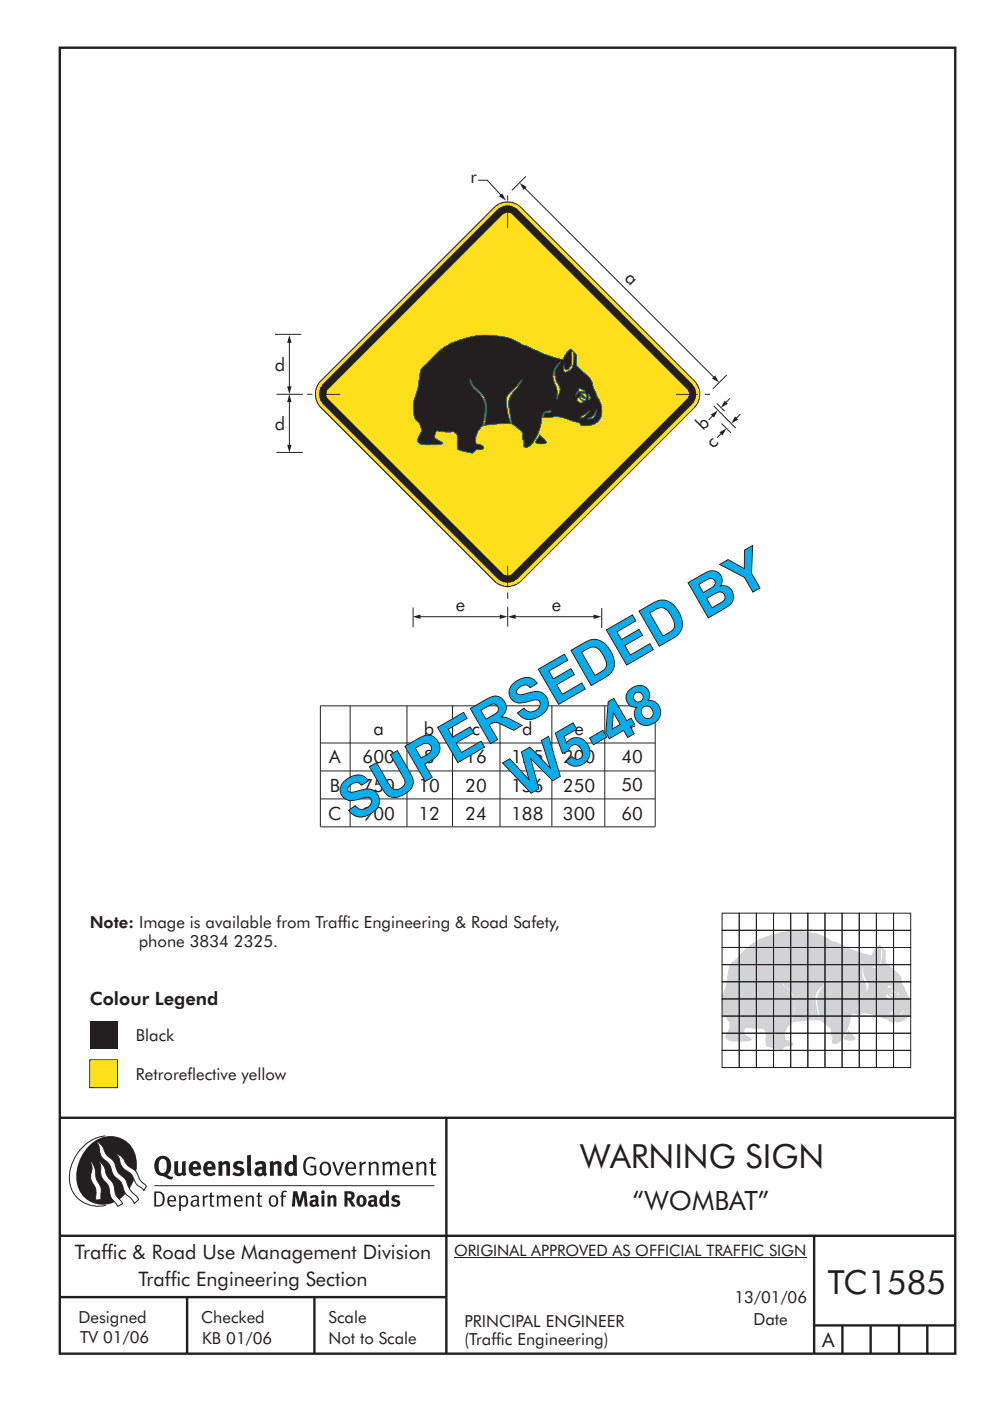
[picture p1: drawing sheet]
<svg xmlns="http://www.w3.org/2000/svg" width="210mm" height="297mm" viewBox="0 0 210 297" stroke-linecap="round" stroke-linejoin="round" font-family="sans-serif">
<g fill="#d1d3d4" stroke="#d1d3d4" stroke-width=".21">
<path d="M179.9 218.6l1.4 1.5a.6 .6 0 0 1-.9 .4h-.7l-.6-.3z" fill-rule="evenodd"/>
<path d="M157.7 201.7a15.7 15.7 0 0 1 9.3-4.2 14.6 14.6 0 0 1 8.7 1.7l1.2 .5a34.1 34.1 0 0 0 8 3l.5-1.1a1.95 1.95 0 0 1 1.3-1.1 2.48 2.48 0 0 1 1 2.8l.2 .8 .4 .4a7.9 7.9 0 0 1 2.8 3.2l.2 .8 .7 1.5a6 6 0 0 1 1 4.7 3.3 3.3 0 0 1-4.3 1.8 1.58 1.58 0 0 0-1.5-.7 7.7 7.7 0 0 0-5.3-.9l-1.4 .1 .3-.4a.76 .76 0 0 1 1.1-.7 .32 .32 0 0 0 .4-.4h-.1a1.71 1.71 0 0 0-1.5 .7l-.3 .8a9.7 9.7 0 0 1-2.4 5.9l-.9 .4-.5-.2v-1.3a1.21 1.21 0 0 1-.2-1.3l-.4-.7-1-.8a2.36 2.36 0 0 0-2.1-.8l-4 .3a2.32 2.32 0 0 0-2.2 1.8 2.17 2.17 0 0 0-.1 2.3 1.21 1.21 0 0 1 1.5 1l-.6 .1a1.46 1.46 0 0 0-1.7 .7l-3-.6a2.82 2.82 0 0 1-.3-2.1 1.29 1.29 0 0 0-.3-1.4 1.29 1.29 0 0 0-1.3-.3l-2.7-.2a1.19 1.19 0 0 0-.2 1.7l1.4 .9a6 6 0 0 1-3.2 .3 2.35 2.35 0 0 1-2.1-.6 2.09 2.09 0 0 1 .5-1.7 2.27 2.27 0 0 0-.8-2.9 6.1 6.1 0 0 1-.5-4.2l.9-2.7 .5-3.5 .5-.8zM188.7 214.8l1.8-1.2-.4 .6a1.48 1.48 0 0 1-1.5 .8zM190.1 215.2l.2-.1a2.29 2.29 0 0 0 1.7-1.6 1.54 1.54 0 0 1-1.9 1.7zM188.5 210.3l.2 .1a1.22 1.22 0 0 0 1.1 .6l-.1 .3a.86 .86 0 0 1-1.2-1zM188.7 209.9a.67 .67 0 0 1 .9-.1 .67 .67 0 0 1 .2 .9zM188 210.9l.3-.2 .7 .7 .2 .3a.8 .8 0 0 1-.9 0 .8 .8 0 0 1-.4-.7zM190.3 210l.2 .1v.3a.37 .37 0 0 1 .2 .4 .37 .37 0 0 1-.4 .3zM188.3 208.8l-.5 1.3a.93 .93 0 0 1 1.1-.6l.5-.1a.45 .45 0 0 0-.6-.4l-.2-.2zM186.8 201l.1-.1a1.89 1.89 0 0 1 .3 1.9 2.18 2.18 0 0 1-1.9 2.5l-.3-.4 .1-.8 .2 .6a.73 .73 0 0 0 1.1-.5l.3-.6zM183.8 203.6a4 4 0 0 0-.3 5.1l.2 .9-.1 1.4a2.8 2.8 0 0 0 0-3.6 3.3 3.3 0 0 1 .6-4.1l.1-.1zM175.9 207.2l.3-.3a10.3 10.3 0 0 1-2.1 3.1 4.6 4.6 0 0 0-.5 3.9l.3 1.9-.1 .4a12.6 12.6 0 0 1-.8-5.5l.5-.9 1.4-1.3zM165.2 206.9l.1-.1a6 6 0 0 0 2.3 3 4.3 4.3 0 0 1 1.1 3.6l-.4 3.1-.4 .1 .4-1.9a5.2 5.2 0 0 0-2.3-5.9l-.5-.8z" fill-rule="evenodd"/>
</g>
<g fill="none" stroke="#231f20" stroke-width=".21">
<path d="M153.2 193.6h3.6v3.6h-3.6zM153.2 197.2h3.6v3.7h-3.6zM156.8 193.6h3.6v3.6h-3.6zM156.8 197.2h3.6v3.7h-3.6zM160.4 193.6h3.7v3.6h-3.7zM160.4 197.2h3.7v3.7h-3.7zM164.1 193.6h3.6v3.6h-3.6zM164.1 197.2h3.6v3.7h-3.6zM167.7 193.6h3.6v3.6h-3.6zM167.7 197.2h3.6v3.7h-3.6zM171.3 193.6h3.7v3.6h-3.7zM171.3 197.2h3.7v3.7h-3.7z"/>
<path d="M175 193.6h3.6v3.6h-3.6zM175 197.2h3.6v3.7h-3.6zM178.6 193.6h3.7v3.7h-3.7zM178.6 197.3h3.7v3.6h-3.7zM182.3 193.6h3.6v3.7h-3.6zM182.3 197.3h3.6v3.6h-3.6zM185.9 193.6h3.6v3.7h-3.6zM185.9 197.3h3.6v3.6h-3.6zM189.5 193.6h3.7v3.7h-3.7zM189.5 197.3h3.7v3.6h-3.7zM153.2 200.9h3.6v3.6h-3.6zM153.2 204.5h3.6v3.7h-3.6z"/>
<path d="M153.2 208.2h3.6v3.6h-3.6zM153.2 211.8h3.6v3.6h-3.6zM153.2 215.4h3.6v3.7h-3.6zM153.2 219.1h3.6v3.6h-3.6zM156.8 200.9h3.6v3.6h-3.6zM156.8 204.5h3.6v3.7h-3.6zM156.8 208.2h3.6v3.6h-3.6zM156.8 211.8h3.6v3.6h-3.6zM156.8 215.4h3.6v3.7h-3.6zM156.8 219.1h3.6v3.6h-3.6zM160.4 200.9h3.7v3.6h-3.7zM160.4 204.5h3.7v3.7h-3.7z"/>
<path d="M160.4 208.2h3.7v3.6h-3.7zM160.4 211.8h3.7v3.6h-3.7zM160.4 215.4h3.7v3.7h-3.7zM160.4 219.1h3.7v3.6h-3.7zM164.1 200.9h3.6v3.6h-3.6zM164.1 204.5h3.6v3.7h-3.6zM164.1 208.2h3.6v3.6h-3.6zM164.1 211.8h3.6v3.6h-3.6zM164.1 215.4h3.6v3.7h-3.6zM164.1 219.1h3.6v3.6h-3.6zM167.7 200.9h3.6v3.6h-3.6zM167.7 204.5h3.6v3.7h-3.6z"/>
<path d="M167.7 208.2h3.6v3.6h-3.6zM167.7 211.8h3.6v3.6h-3.6zM167.7 215.4h3.6v3.7h-3.6zM167.7 219.1h3.6v3.6h-3.6zM171.3 200.9h3.7v3.6h-3.7zM171.3 204.5h3.7v3.7h-3.7zM171.3 208.2h3.7v3.6h-3.7zM171.3 211.8h3.7v3.6h-3.7zM171.3 215.4h3.7v3.7h-3.7zM171.3 219.1h3.7v3.6h-3.7zM175 200.9h3.6v3.6h-3.6zM175 204.5h3.6v3.7h-3.6z"/>
<path d="M175 208.2h3.6v3.6h-3.6zM175 211.8h3.6v3.6h-3.6zM175 215.4h3.6v3.7h-3.6zM175 219.1h3.6v3.6h-3.6zM178.6 200.9h3.7v3.6h-3.7zM178.6 204.5h3.7v3.7h-3.7zM178.6 208.2h3.7v3.6h-3.7zM178.6 211.8h3.7v3.6h-3.7zM178.6 215.4h3.7v3.7h-3.7zM178.6 219.1h3.7v3.6h-3.7zM182.3 200.9h3.6v3.6h-3.6zM182.3 204.5h3.6v3.7h-3.6z"/>
<path d="M182.3 208.2h3.6v3.6h-3.6zM182.3 211.8h3.6v3.6h-3.6zM182.3 215.4h3.6v3.7h-3.6zM182.3 219.1h3.6v3.6h-3.6zM185.9 200.9h3.6v3.6h-3.6zM185.9 204.5h3.6v3.7h-3.6zM185.9 208.2h3.6v3.6h-3.6zM185.9 211.8h3.6v3.6h-3.6zM185.9 215.4h3.6v3.7h-3.6zM185.9 219.1h3.6v3.6h-3.6zM189.5 200.9h3.7v3.6h-3.7zM189.5 204.5h3.7v3.7h-3.7z"/>
<path d="M189.5 208.2h3.7v3.6h-3.7zM189.5 211.8h3.7v3.6h-3.7zM189.5 215.4h3.7v3.7h-3.7zM189.5 219.1h3.7v3.6h-3.7zM153.2 222.7h3.6v3.6h-3.6zM156.8 222.7h3.6v3.6h-3.6zM160.4 222.7h3.7v3.6h-3.7zM164.1 222.7h3.6v3.6h-3.6zM167.7 222.7h3.6v3.6h-3.6zM171.3 222.7h3.7v3.6h-3.7zM175 222.7h3.6v3.6h-3.6zM178.6 222.7h3.7v3.6h-3.7z"/>
<path d="M182.3 222.7h3.6v3.6h-3.6zM185.9 222.7h3.6v3.6h-3.6zM189.5 222.7h3.7v3.6h-3.7zM96.3 266.7h74.7"/>
</g>
<g fill="none" stroke="#231f20" stroke-width=".51">
<path d="M12.7 10.1h189.9v276.9h-189.9zM12.7 237h190M94.7 236.9v50.1M12.7 262h190M12.7 275h82M39.7 275v12M66.7 275v12M172.7 262v25M172.7 281h30M178.7 281v6M184.7 281v6M190.7 281v6"/>
<path d="M196.7 281v6"/>
</g>
<g fill="#231f20">
<path d="M64.9 245.6a1.61 1.61 0 0 1 2.1 0l-.2 .3a1.17 1.17 0 0 0-1.4-.2 1.17 1.17 0 0 0-.6 1.3 1.42 1.42 0 0 0 1.2 1.9l.7-.2v-1.2h-.8l-.1-.4h1.3v1.8a1.82 1.82 0 0 1-2.2 0 1.82 1.82 0 0 1-.6-2.1l.2-.7z" fill-rule="evenodd"/>
<path d="M68.2 246.5a1.77 1.77 0 0 0 .4 2.7 1.39 1.39 0 0 0 1.4-.5 1.39 1.39 0 0 0 .2-1.5 1.19 1.19 0 0 0-2-.7zM68.5 246.8a.83 .83 0 0 1 1 .1 .83 .83 0 0 1 .2 1 .75 .75 0 0 1-.6 1 .75 .75 0 0 1-.8-.8v-1z" fill-rule="evenodd"/>
<path d="M70.5 246.4l.4-.1 .8 2.4 .8-2.3h.5l-1.1 2.8h-.4z" fill-rule="evenodd"/>
<path d="M73.6 246.7a1.74 1.74 0 0 0 .5 2.5h.9l.5-.3-.2-.3a.89 .89 0 0 1-1.1 .2 .89 .89 0 0 1-.4-.9h1.7a1.15 1.15 0 0 0-.5-1.4 1.15 1.15 0 0 0-1.4 .2zM73.9 246.9a.67 .67 0 0 1 .9-.2 .67 .67 0 0 1 .3 .8h-1.3z" fill-rule="evenodd"/>
<path d="M76.2 246.4l.4-.1 .1 .4 .5-.4h.4l-.1 .5a.61 .61 0 0 0-.8 .6v1.8h-.4z" fill-rule="evenodd"/>
<path d="M78.1 246.4l.4-.1 .2 .4a.89 .89 0 0 1 .9-.4 .89 .89 0 0 1 .7 .7v2.2h-.4v-2.2l-.1-.2-.4-.1-.7 .4v2.1h-.5z" fill-rule="evenodd"/>
<path d="M81.1 246.4l.4-.1 .1 .4a.83 .83 0 0 1 .8-.4 .83 .83 0 0 1 .7 .5 .86 .86 0 0 1 .9-.5 .86 .86 0 0 1 .7 .7v2.2h-.4l-.1-2.3a.5 .5 0 0 0-.8 0l-.3 .2v2.1h-.4v-2.2l-.4-.3-.7 .4v2.1h-.4z" fill-rule="evenodd"/>
<path d="M85.7 246.7a1.74 1.74 0 0 0 .5 2.5h.9l.4-.3-.1-.3a.89 .89 0 0 1-1.1 .2 .89 .89 0 0 1-.5-.9h1.8a1.15 1.15 0 0 0-.5-1.4 1.15 1.15 0 0 0-1.4 .2zM86 246.9a.67 .67 0 0 1 .9-.2 .67 .67 0 0 1 .3 .8h-1.4z" fill-rule="evenodd"/>
<path d="M88.2 246.4l.5-.1 .1 .4a.89 .89 0 0 1 .9-.4 .89 .89 0 0 1 .7 .7v2.2h-.4v-2.2l-.1-.2-.3-.1-.8 .4v2.1h-.4z" fill-rule="evenodd"/>
<path d="M91.4 245.6l.5-.1v.9h.7l-.2 .3h-.6l.1 2.1 .1 .1h.5l.1 .3a.71 .71 0 0 1-1.2-.6v-1.9h-.3v-.3h.3z" fill-rule="evenodd"/>
<path d="M37 246.3l.8-.2v2a.46 .46 0 0 0 .2 .6 .46 .46 0 0 0 .6-.2v-2.2l.8-.2v2.4l.2 .5-.6 .4-.2-.3a1.03 1.03 0 0 1-1.2 .2 1.03 1.03 0 0 1-.6-1.1z" fill-rule="evenodd"/>
<path d="M40.4 246.6a1.64 1.64 0 0 0 0 2.3 1.64 1.64 0 0 0 2.3 0l-.4-.4a.78 .78 0 0 1-.9 .3 .78 .78 0 0 1-.5-.8h1.8a1.37 1.37 0 0 0-.6-1.6 1.37 1.37 0 0 0-1.7 .2zM41 246.9a.48 .48 0 0 1 .7-.1 .48 .48 0 0 1 .1 .6h-.9z" fill-rule="evenodd"/>
<path d="M43.5 246.6a1.65 1.65 0 0 0-.2 2 1.65 1.65 0 0 0 1.9 .7l.5-.4-.3-.4a.78 .78 0 0 1-.9 .3 .78 .78 0 0 1-.5-.8h1.7a1.37 1.37 0 0 0-.5-1.6 1.37 1.37 0 0 0-1.7 .2zM44.1 246.9a.48 .48 0 0 1 .6-.1 .48 .48 0 0 1 .2 .6h-.9z" fill-rule="evenodd"/>
<path d="M46.2 246.3l.8-.2 .1 .4a.95 .95 0 0 1 1-.3 .95 .95 0 0 1 .7 .8v2.3h-.8v-2.3l-.3-.2-.5 .3v2.2h-.8z" fill-rule="evenodd"/>
<path d="M49.6 246.5a1.73 1.73 0 0 1 2.1-.1l-.2 .6-.6-.2a.42 .42 0 0 0-.6 .2l.2 .3a1.23 1.23 0 0 1 1.4 1 1.47 1.47 0 0 1-2.3 .9l-.3-.2 .3-.6 .7 .3a.47 .47 0 0 0 .7-.3 .87 .87 0 0 0-1-.5l-.4-.2-.1-.4z" fill-rule="evenodd"/>
<path d="M54 246.6l.4 .6 .3-.2a.62 .62 0 0 1 .9 0v.4a1.21 1.21 0 0 0-1.3 .3 1.21 1.21 0 0 0-.2 1.3 1.19 1.19 0 0 0 1.7 .1l.5 .3 .4-.5-.3-.3v-1.4a.96 .96 0 0 0-1.3-1zM55 248l.6-.1v.7a.43 .43 0 0 1-.7 .1 .43 .43 0 0 1 .1-.7z" fill-rule="evenodd"/>
<path d="M57.1 246.3l.8-.2 .1 .4a.95 .95 0 0 1 1-.3 .95 .95 0 0 1 .7 .8v2.3h-.8v-2.3l-.3-.2-.5 .3v2.2h-.8z" fill-rule="evenodd"/>
<path d="M62.1 244.8l.1 1.5a1.29 1.29 0 0 0-1.4 .2 1.29 1.29 0 0 0-.5 1.3 1.24 1.24 0 0 0 .5 1.4 1.24 1.24 0 0 0 1.5-.1v.2h.8l-.1-4.3zM61.5 246.9l.4-.1 .3 .2v1.5l-.3 .1a.48 .48 0 0 1-.7-.4 1.52 1.52 0 0 1 .3-1.3z" fill-rule="evenodd"/>
<path d="M52.4 245l.8-.2 .2 4.5h-.8l-.1-.2z" fill-rule="evenodd"/>
</g>
<path d="M22.4 240.8a9 9 0 0 0-7.4 10.9 6.2 6.2 0 0 0 7.5 3.8M32.7 251.4h59.4" fill="none" stroke="#231f20" stroke-width=".21"/>
<path d="M19.1 242.7a5.7 5.7 0 0 1 6.5-1.4 5.7 5.7 0 0 1 3.4 5.7 8.6 8.6 0 0 1-6.2 8.3 5.7 5.7 0 0 1-6.6-7 9.9 9.9 0 0 1 2.9-5.6z" fill-rule="evenodd" fill="#231f20"/>
<path d="M24.4 244.5a3.1 3.1 0 0 1 2.3 2.2l.8 .7a3.2 3.2 0 0 1 2 2.4l.4 .6 1.2 1.1-.6 .9-.2-.3a3.5 3.5 0 0 1-1.9-2.1 3.8 3.8 0 0 0-2.1-2.1 3.5 3.5 0 0 1-1-2.3zM20.4 241.9a3.4 3.4 0 0 1 1.9 2.5l.7 .8a3.3 3.3 0 0 1 1.7 2.6 4.4 4.4 0 0 0 1.7 2l.3 .3a6.1 6.1 0 0 0 2.4 3.7l.3 .5-.9 .9a6.1 6.1 0 0 0-2-2.2l-.3-.8a3.6 3.6 0 0 0-1.9-2.8l-.6-1a3.6 3.6 0 0 0-1.9-2.8 3.7 3.7 0 0 1-.8-2.4zM21 246.1a3.4 3.4 0 0 1 1.5 2.7l.6 1a3.8 3.8 0 0 1 1.3 3.1l.4 .7 1.2 1.6-1 .6-.5-.8a3.2 3.2 0 0 1-1.3-2.8 4.3 4.3 0 0 0-1.4-2.2 4.7 4.7 0 0 1-.5-2.9zM19.2 246.1a5.1 5.1 0 0 1 1.2 3.7l.3 .7a3.1 3.1 0 0 1 .7 3l.1 .8-1.2 .2v-.8a3.5 3.5 0 0 0-.9-3.2 3.6 3.6 0 0 1 .1-2.6z" fill-rule="evenodd" fill="#fff" stroke="#231f20" stroke-width=".21"/>
<g fill="#231f20">
<path d="M33.3 245.5a2.51 2.51 0 0 0 .5 3.7l.7 .1a2.79 2.79 0 0 0 2 .7l.3-.5h-.6l-.7-.4a2.56 2.56 0 0 0 0-3.8 1.83 1.83 0 0 0-2.2 .2zM34 245.9a.87 .87 0 0 1 1 0 .87 .87 0 0 1 .4 .9v.4a1.17 1.17 0 0 1-.9 1.5l-.3-.1a2.38 2.38 0 0 1-.2-2.7z" fill-rule="evenodd"/>
<path d="M33.1 252.9v2.6a1.12 1.12 0 0 0 1.2-.3 1.12 1.12 0 0 0 .2-1.2l-.1-.5-.3-.4zM32.7 252.6h1.1a1.67 1.67 0 0 1 1.1 1.7 1.67 1.67 0 0 1-1.2 1.5h-1zM36 253.9l-.1 .5h1.1a.55 .55 0 0 0-.3-.6 .55 .55 0 0 0-.7 .1zM35.8 253.7a.95 .95 0 0 1 1.1-.1 .95 .95 0 0 1 .4 1.1h-1.4a.72 .72 0 0 0 .4 .8 .72 .72 0 0 0 .9-.2l.1 .3a1.15 1.15 0 0 1-1.5 0 1.15 1.15 0 0 1-.3-1.5zM38.4 254.1v1.2a.7 .7 0 0 0 .9 .1 .7 .7 0 0 0 .2-.9 .61 .61 0 0 0-.4-.7 .61 .61 0 0 0-.7 .3zM38 253.5l.3-.1v.4a.95 .95 0 0 1 1.3-.2 .95 .95 0 0 1 .3 1.2 .92 .92 0 0 1-.5 1 .92 .92 0 0 1-1-.2v1.1l-.4 .1zM40.9 254.8a.5 .5 0 0 0 .2 .8 .5 .5 0 0 0 .7-.4v-.6zM40.5 253.7a1 1 0 0 1 1.7 .3v1.4l.2 .2-.2 .3-.4-.3a.78 .78 0 0 1-1.3-.1 .78 .78 0 0 1 .8-1.1h.5a.58 .58 0 0 0-.3-.7 .58 .58 0 0 0-.7 .3zM42.9 253.5l.4-.1 .1 .4 .3-.3 .5-.1-.2 .4a.52 .52 0 0 0-.6 .6v1.4h-.4zM44.6 252.9l.4-.1-.1 .7h.6l-.1 .3h-.5v1.5a.35 .35 0 0 0 .5 .3l.1 .2a.57 .57 0 0 1-.6 .1 .57 .57 0 0 1-.3-.5v-1.6h-.3v-.3h.3zM45.9 253.5l.4-.1 .1 .4 .2-.2a.64 .64 0 0 1 1 .2 .7 .7 0 0 1 .7-.4 .7 .7 0 0 1 .6 .7v1.7h-.4v-1.7l-.3-.3-.6 .3v1.7h-.3v-1.6a.38 .38 0 0 0-.3-.5 .38 .38 0 0 0-.5 .2l-.1 .2v1.7h-.4zM50.2 253.9l-.2 .5h1.1a.55 .55 0 0 0-.2-.6 .55 .55 0 0 0-.7 .1zM49.9 253.7a.95 .95 0 0 1 1.2-.1 .95 .95 0 0 1 .4 1.1h-1.5a.72 .72 0 0 0 .4 .8 .72 .72 0 0 0 .9-.2l.1 .3a1.15 1.15 0 0 1-1.5 0 1.15 1.15 0 0 1-.2-1.5zM52.1 253.5l.3-.1 .1 .4a.72 .72 0 0 1 .8-.4 .72 .72 0 0 1 .6 .6v1.8h-.4v-1.6a.45 .45 0 0 0-.3-.5 .45 .45 0 0 0-.6 .3l-.1 .1v1.7h-.4zM54.7 252.9l.4-.1v.7h.5l-.1 .3h-.4v1.5a.35 .35 0 0 0 .5 .3v.2a.57 .57 0 0 1-.6 .1 .57 .57 0 0 1-.3-.5v-1.6h-.3v-.3h.3zM57.6 253.9l-.2 .7a.65 .65 0 0 0 .2 .8 .65 .65 0 0 0 .9-.2l.1-.1a.93 .93 0 0 0-.8-1.4zM57.3 253.7a1.12 1.12 0 0 1 1.4 .1 1.12 1.12 0 0 1 .2 1.4 1.01 1.01 0 0 1-1.2 .6 1.01 1.01 0 0 1-.7-1.2zM59.9 252.6l.5-.2 .5 .2-.2 .2-.3-.1-.3 .2v.6h.6l-.1 .3h-.5v2h-.4v-2h-.2v-.3h.2zM62.2 252.6l-.3 3.2h.6l.2-2.3 .6 2.3h.5l.7-2.3 .1 2.3h.7l-.3-3.2h-.9l-.5 2.1-.6-2.1zM65.7 253.7l.2 .5a.51 .51 0 0 1 .6-.4 .51 .51 0 0 1 .4 .4v.1a.88 .88 0 0 0-1.1 .4 .88 .88 0 0 0 .2 1.1 .9 .9 0 0 0 1.1-.2l.3 .3 .3-.3-.2-.3v-1.1a.87 .87 0 0 0-.5-.8 .87 .87 0 0 0-.9 .1zM66.4 254.8h.5v.5l-.2 .1h-.2l-.2-.1zM68.2 253.5v2.3h.6v-2.4zM68.1 252.8a.4 .4 0 0 0 .8 0 .4 .4 0 0 0-.8 0zM69.4 253.5l.1 2.3h.6v-1.7a.33 .33 0 0 1 .4-.2 .33 .33 0 0 1 .2 .4v1.5h.7v-1.7a.75 .75 0 0 0-.6-.7 .75 .75 0 0 0-.8 .3l-.1-.3zM73.1 252.6v3.2h.6v-1.3l.3 .2 .6 1.1h.8l-.9-1.4a.94 .94 0 0 0 .7-1 .94 .94 0 0 0-.9-.8zM73.7 253.1a.51 .51 0 0 1 .7 .1 .51 .51 0 0 1-.2 .7l-.5 .1zM75.9 253.7a1.19 1.19 0 0 0-.1 1.7 1.19 1.19 0 0 0 1.7 0 1.19 1.19 0 0 0 0-1.6 1.19 1.19 0 0 0-1.6-.1zM76.5 253.9l.2-.1a.99 .99 0 0 1 0 1.6 1.06 1.06 0 0 1-.2-1.5zM78.1 253.7l.3 .5a.51 .51 0 0 1 .5-.4 .51 .51 0 0 1 .4 .4v.1a.88 .88 0 0 0-1.1 .4 .88 .88 0 0 0 .2 1.1 .9 .9 0 0 0 1.1-.2l.3 .3 .4-.3-.2-.3v-1.1a.87 .87 0 0 0-.5-.8 .87 .87 0 0 0-1 .1zM78.8 254.8h.5v.5l-.1 .1h-.3l-.2-.1zM81.9 252.4v1.1a1.2 1.2 0 0 0-1.4 .6 1.2 1.2 0 0 0 .2 1.4l.5 .4 .8-.2v.1h.6l-.1-3.3zM81.4 253.9l.5 .2-.1 1.1a.46 .46 0 0 1-.6 0 .46 .46 0 0 1-.1-.5zM83.3 253.6a.79 .79 0 0 0-.2 .9 .79 .79 0 0 0 .9 .4 .33 .33 0 0 1 .1 .5 .33 .33 0 0 1-.5 0l-.5-.2-.2 .4a1.15 1.15 0 0 0 1.2 .3 1.15 1.15 0 0 0 .8-1 1.49 1.49 0 0 0-1.2-.8 .4 .4 0 0 1 .3-.3 .4 .4 0 0 1 .4 .1l.2 .1 .2-.4a1.47 1.47 0 0 0-1.5 0z" fill-rule="evenodd"/>
</g>
<path d="M19 216.6h5.9v5.8h-5.9z" fill="#231f20"/>
<path d="M19 224.7h5.9v5.9h-5.9z" fill-rule="evenodd" fill="#ffdf1b" stroke="#231f20" stroke-width=".21"/>
<path d="M67.9 157.5h71.1M74.3 149.7v25.6M86.3 149.7v25.6M96 149.7v25.6M106 149.7v25.6M117.1 149.7v25.6M128.3 149.7v25.6M67.9 175.3h71.1M67.9 169.4h71.1M67.9 175.3v-25.6h71.1v25.6M68.1 163.5h70.9" fill="none" stroke="#231f20" stroke-width=".21"/>
<path d="M68.1 80.7l36.7-36.7a4 4 0 0 1 5.7 0l36.8 36.7a4 4 0 0 1 0 5.7l-36.8 36.8a4 4 0 0 1-5.7 0l-36.7-36.8a4 4 0 0 1 0-5.7z" fill-rule="evenodd" fill="#ffdf1b" stroke="#231f20" stroke-width=".21"/>
<path d="M68.6 81.4l36.9-36.9a3.1 3.1 0 0 1 4.4 0l36.9 36.9a3.1 3.1 0 0 1 0 4.4l-36.9 36.8a3.1 3.1 0 0 1-4.4 0l-36.9-36.8a3.1 3.1 0 0 1 0-4.4z" fill-rule="evenodd" fill="#231f20"/>
<path d="M106.6 45.5a1.5 1.5 0 0 1 2.1 0l37 37a1.5 1.5 0 0 1 0 2.1l-37 37a1.5 1.5 0 0 1-2.1 0l-37-37a1.5 1.5 0 0 1 0-2.1z" fill-rule="evenodd" fill="#ffdf1b"/>
<path d="M101.4 38.2h2l3.3 3.7" fill="none" stroke="#231f20" stroke-width=".21"/>
<path d="M105.8 41.6l.7-.6 .8 1.5z" fill="#231f20"/>
<path d="M111.5 37.4l-2.9 3M154.2 79.5l-3 3M151.4 86.1l4.6 4.7M152 85.5l1.7 1.7M153.1 89.8l1.9 2M153.5 91.4l-1.4 1.4" fill="none" stroke="#231f20" stroke-width=".21"/>
<path d="M152.6 91.7l1.5-.9-.9 1.5z" fill="#231f20"/>
<path d="M154.8 84.5l-1.3 1.4" fill="none" stroke="#231f20" stroke-width=".21"/>
<path d="M153.7 85l.7 .6-1.5 .9z" fill="#231f20"/>
<path d="M157 87.8l-1.3 1.4" fill="none" stroke="#231f20" stroke-width=".21"/>
<path d="M155.9 88.3l.7 .6-1.5 .9z" fill="#231f20"/>
<path d="M151.7 87.6l-1.4 1.4" fill="none" stroke="#231f20" stroke-width=".21"/>
<path d="M150.8 87.9l1.4-.9-.8 1.5z" fill="#231f20"/>
<path d="M61.4 71.9v10.8M107.7 128.7v4.1" fill="none" stroke="#231f20" stroke-width=".21"/>
<g fill="#231f20">
<path d="M61.4 71l.4 1.7h-.9z"/>
<path d="M60.9 81.9h.9l-.4 1.7z"/>
</g>
<path d="M110.8 39.4l41.1 41.1" fill="none" stroke="#231f20" stroke-width=".21"/>
<g fill="#231f20">
<path d="M110.2 38.8l1.5 .8-.6 .7z"/>
<path d="M151.7 79.6l.8 1.5-1.5-.8z"/>
</g>
<path d="M107.7 41.4v1.1M107.7 44.2v4.1M58.3 70.9h5.6M58.6 83.6h5.6M65.1 83.6h1.2M67.6 83.6h4.6M143.4 83.6h4.5M149.5 83.6h1.1M107.7 120v4.5M88.4 130.8h18.4M107.7 125.6v1.4" fill="none" stroke="#231f20" stroke-width=".21"/>
<g fill="#231f20">
<path d="M87.5 130.8l1.7-.5v.9z"/>
<path d="M106 130.3l1.7 .5-1.7 .4z"/>
</g>
<path d="M61.4 84.4v10.7M87.6 128.8v4.2" fill="none" stroke="#231f20" stroke-width=".21"/>
<g fill="#231f20">
<path d="M61.4 83.6l.4 1.6h-.9z"/>
<path d="M60.9 94.3h.9l-.4 1.7z"/>
</g>
<path d="M108.5 130.8h18.2" fill="none" stroke="#231f20" stroke-width=".21"/>
<g fill="#231f20">
<path d="M125.9 130.3l1.7 .5-1.7 .4z"/>
<path d="M107.7 130.8l1.7-.5v.9z"/>
</g>
<path d="M58.6 95.9h5.6M127.6 128.9v4.2" fill="none" stroke="#231f20" stroke-width=".21"/>
<g fill="#231f20" stroke="#266e3f" stroke-width=".21">
<path d="M114.4 92.2l1.4 1.5a.6 .6 0 0 1-.9 .4h-.7l-.6-.3z" fill-rule="evenodd"/>
<path d="M92.2 75.3a15.7 15.7 0 0 1 9.3-4.2 14.6 14.6 0 0 1 8.7 1.6l1.2 .6a34.1 34.1 0 0 0 8 2.9l.5-1a1.94 1.94 0 0 1 1.3-1.1 2.48 2.48 0 0 1 1 2.8l.2 .8 .4 .4a7.9 7.9 0 0 1 2.8 3.1l.2 .9 .7 1.5a6 6 0 0 1 1 4.7 3.3 3.3 0 0 1-4.3 1.8 1.58 1.58 0 0 0-1.5-.7 7.7 7.7 0 0 0-5.3-.9l-1.4 .1 .3-.5a.76 .76 0 0 1 1.1-.6 .32 .32 0 0 0 .4-.5l-.1 .1a1.71 1.71 0 0 0-1.5 .7l-.3 .8a9.7 9.7 0 0 1-2.4 5.9l-.9 .3-.5-.1v-1.3a1.21 1.21 0 0 1-.2-1.4l-.4-.6-1-.9a2.36 2.36 0 0 0-2.1-.7l-4 .3a2.32 2.32 0 0 0-2.2 1.8 2.17 2.17 0 0 0-.1 2.3 1.21 1.21 0 0 1 1.5 .9l-.6 .2a1.46 1.46 0 0 0-1.7 .7l-3-.6a2.82 2.82 0 0 1-.3-2.1 1.29 1.29 0 0 0-.3-1.4 1.29 1.29 0 0 0-1.3-.3l-2.7-.3a1.19 1.19 0 0 0-.2 1.8l1.4 .8a6 6 0 0 1-3.2 .4 2.35 2.35 0 0 1-2.1-.6 2.09 2.09 0 0 1 .5-1.7 2.27 2.27 0 0 0-.8-2.9 6.1 6.1 0 0 1-.5-4.2l.9-2.7 .5-3.5 .5-.9zM123.2 88.4l1.8-1.2-.4 .6a1.48 1.48 0 0 1-1.5 .8zM124.6 88.8l.2-.1a2.29 2.29 0 0 0 1.7-1.6 1.54 1.54 0 0 1-1.9 1.7zM123 83.9h.2a1.22 1.22 0 0 0 1.1 .7l-.1 .2a.86 .86 0 0 1-1.2-.9zM123.2 83.5a.67 .67 0 0 1 .9-.1 .67 .67 0 0 1 .2 .9zM122.5 84.4l.3-.1 .7 .6 .2 .4a.8 .8 0 0 1-.9 0 .8 .8 0 0 1-.4-.8zM124.8 83.6l.2 .1v.2a.37 .37 0 0 1 .2 .5 .37 .37 0 0 1-.4 .2zM122.8 82.4l-.5 1.3a.93 .93 0 0 1 1.1-.6l.5-.1a.45 .45 0 0 0-.6-.4l-.2-.2zM121.3 74.6l.1-.1a1.89 1.89 0 0 1 .3 1.9 2.18 2.18 0 0 1-1.9 2.5l-.3-.4 .1-.9 .2 .7a.73 .73 0 0 0 1.1-.5l.3-.6zM118.3 77.2a4 4 0 0 0-.3 5l.2 1-.1 1.4a2.8 2.8 0 0 0 0-3.6 3.3 3.3 0 0 1 .6-4.1l.1-.1zM110.4 80.8l.3-.3a10.3 10.3 0 0 1-2.1 3 4.6 4.6 0 0 0-.5 4l.3 1.9-.1 .4a12.6 12.6 0 0 1-.8-5.6l.5-.8 1.4-1.3zM99.7 80.5l.1-.1a6 6 0 0 0 2.3 3 4.3 4.3 0 0 1 1.1 3.6l-.4 3.1-.4 .1 .4-1.9a5.2 5.2 0 0 0-2.3-5.9l-.5-.9z" fill-rule="evenodd"/>
</g>
<g font-size="12" fill="#00aeef">
<text x="110.8" y="169.2" transform="rotate(-30 110.8 169.2)">W5-48</text>
<text x="75" y="174.4" transform="rotate(-30 75 174.4)">SUPERSEDED BY</text>
</g>
<g font-size="7.1" fill="#231f20">
<text x="123.1" y="247.6">WARNING SIGN</text>
<text x="175.6" y="274.3">TC1585</text>
</g>
<text font-size="5.6" fill="#231f20" x="134.1" y="256.5">“WOMBAT”</text>
<g font-size="4.2" fill="#231f20">
<text x="15.9" y="267">Traffic &amp; Road Use Management Division</text>
<text x="29.4" y="272.6">Traffic Engineering Section</text>
<text x="174.4" y="285.6">A</text>
</g>
<g font-size="3.9" fill="#231f20">
<text x="99.8" y="38.8">r</text>
<text x="132.3" y="59.1" transform="rotate(45 132.3 59.1)">a</text>
<text x="58.3" y="78.7">d</text>
<text x="58.3" y="91.2">d</text>
<text x="149.1" y="91.5" transform="rotate(-45 149.1 91.5)">b</text>
<text x="151.4" y="95.2" transform="rotate(-50 151.4 95.2)">c</text>
<text x="96.7" y="129.6">e</text>
<text x="117.1" y="129.6">e</text>
<text x="79.2" y="155.8">a</text>
<text x="89.9" y="155.8">b</text>
<text x="100.1" y="155.8">c</text>
<text x="110.7" y="155.8">d</text>
<text x="121.8" y="155.8">e</text>
<text x="133.4" y="155.7">r</text>
<text x="69.8" y="161.8">A</text>
<text x="76.9" y="161.8">600</text>
<text x="89.9" y="161.8">8</text>
<text x="98.7" y="161.8">16</text>
<text x="108.4" y="161.8">125</text>
<text x="119.4" y="161.8">200</text>
<text x="131.8" y="161.7">40</text>
<text x="69.9" y="167.8">B</text>
<text x="76.9" y="167.9">750</text>
<text x="88.7" y="167.9">10</text>
<text x="98.7" y="167.9">20</text>
<text x="108.4" y="167.9">156</text>
<text x="119.4" y="167.9">250</text>
<text x="131.8" y="167.8">50</text>
<text x="69.6" y="173.9">C</text>
<text x="76.9" y="173.9">900</text>
<text x="88.7" y="173.9">12</text>
<text x="98.7" y="173.9">24</text>
<text x="108.4" y="173.9">188</text>
<text x="119.4" y="173.9">300</text>
<text x="131.8" y="173.8">60</text>
<text x="19" y="213">Colour Legend</text>
</g>
<g font-size="3.5" fill="#231f20">
<text x="19" y="196.6">Note: Image is available from Traffic Engineering &amp; Road Safety,</text>
<text x="29.4" y="200.9">phone 3834 2325.</text>
<text x="28.8" y="220.7">Black</text>
<text x="28.8" y="228.9">Retroreflective yellow</text>
<text x="16.7" y="280.5">Designed</text>
<text x="42.7" y="280.5">Checked</text>
<text x="69.7" y="280.5">Scale</text>
<text x="98.5" y="281.4">PRINCIPAL ENGINEER</text>
<text x="155.8" y="276.3">13/01/06</text>
<text x="159.8" y="281">Date</text>
<text x="17" y="284.8">TV 01/06</text>
<text x="42.9" y="284.9">KB 01/06</text>
<text x="69.7" y="285">Not to Scale</text>
<text x="98.5" y="285.1">(Traffic Engineering)</text>
</g>
<text font-size="3.4" fill="#231f20" x="96.3" y="266.3">ORIGINAL APPROVED AS OFFICIAL TRAFFIC SIGN</text>
</svg>
